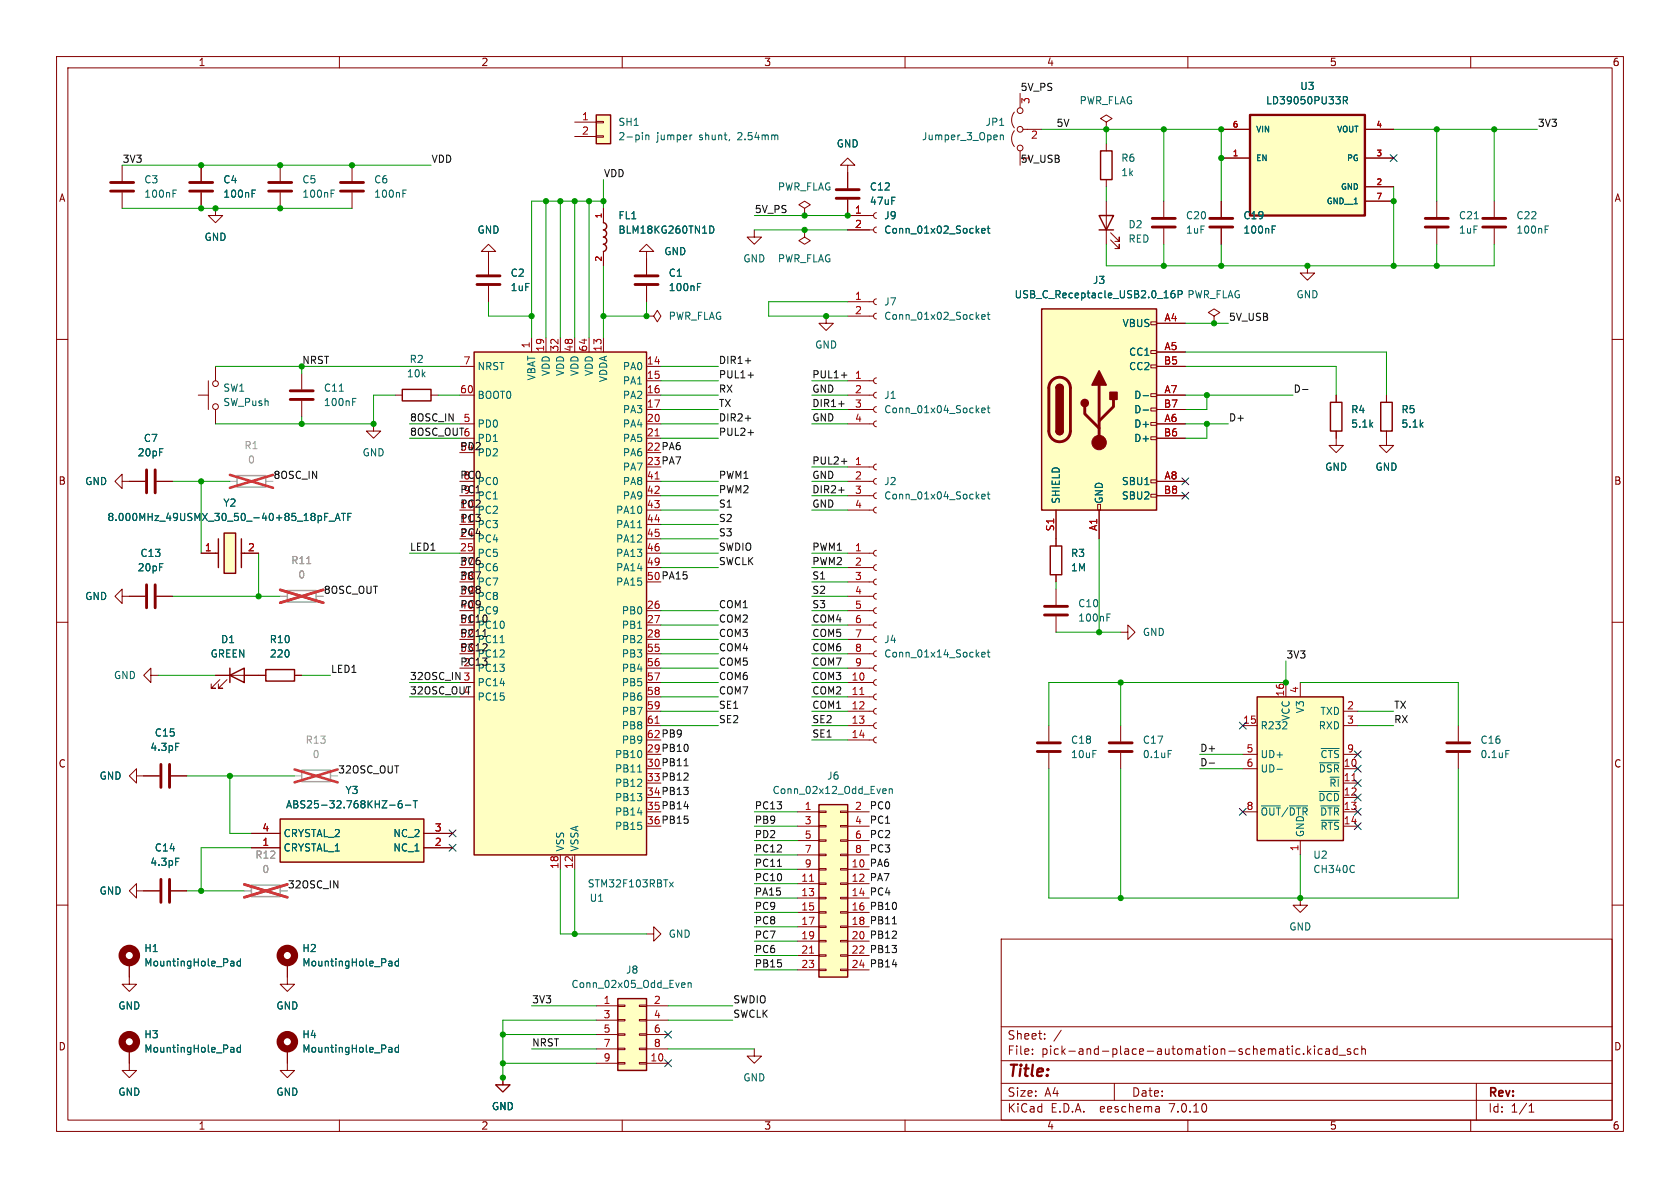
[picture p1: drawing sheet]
<svg xmlns="http://www.w3.org/2000/svg" width="297mm" height="210mm" viewBox="0 0 297 210" stroke-linecap="round" stroke-linejoin="round" font-family="sans-serif">
<g fill="none" stroke="#840000" stroke-width=".18">
<path d="M10 10h277v190h-277zM12 12h273v186h-273zM60 10v2M110 10v2M160 10v2M179.3 19.8a2.26 2.26 0 0 0 0 2.8M180.3 16.5v2.6M210 10v2M260 10v2M21.6 29.2v2.8M21.6 34v2.8M35.6 29.2v2.8"/>
<path d="M35.6 34v2.8M38.1 36.8v1.3h1.3l-1.3 1.3-1.3-1.3h1.3M49.5 29.2v2.8M49.5 34v2.8M62.2 29.2v2.8M62.2 34v2.8M101.6 21.6h3.8M101.6 24.1h3.8M105.4 24h1.3v.3h-1.3zM105.4 21.5h1.3v.2h-1.3zM106.7 36.8v2.6M142.2 36.8l1.1-.6-1.1-.6-1 .6 1 .6v1.3"/>
<path d="M142.2 38.1h.1M149.9 29.2h1.2l-1.2-1.3-1.3 1.3h1.3v4.1M149.9 35.3v2.8h4.5M154.9 37.6l-.3 .1-.2 .4 .2 .4 .3 .1M179.3 23.1a2.26 2.26 0 0 0 0 2.8M180.3 26.7v2.5M180.8 22.9h3.3M195.6 21.6l1-.6-1-.7-1 .7 1 .6v1.3M195.6 22.9h.1M195.6 25.4v1.3M195.6 31.8v1.2M195.6 35.6v7.6"/>
<path d="M205.7 35.6v2.8M215.9 27.9h5.1M215.9 22.9h5.1M215.9 35.6v2.8M241.3 27.9h5.1M241.3 33h5.1M241.3 22.9h5.1M241.3 35.6h5.1M254 35.6v2.8M264.2 35.6v2.8M10 60h2M86.4 44.5h1.2l-1.2-1.3-1.3 1.3h1.3v4"/>
<path d="M86.4 50.5v2.8M94 59.7v2.5M96.5 59.7v2.5M99.1 59.7v2.5M101.6 59.7v2.5M104.1 59.7v2.5M106.7 44.5v2.5M106.7 59.7v2.5M114.3 55.9h1.3l.6-1 .6 1-.6 1-.6-1M114.3 55.9h.1M114.3 44.5h1.3l-1.3-1.3-1.3 1.3h1.3v4M114.3 50.5v2.8"/>
<path d="M133.3 40.6v1.3h1.3l-1.3 1.3-1.2-1.3h1.2M142.2 40.6v1.3l1.1 .6-1.1 .7-1-.7 1-.6M142.2 40.6h.1M146 55.9v1.3h1.3l-1.3 1.2-1.2-1.2h1.2M149.9 40.6h4.5M149.9 55.9h4.5M149.9 53.3h4.5M154.9 40.1l-.3 .2-.2 .3 .2 .4 .3 .1M154.9 55.4l-.3 .1-.2 .4 .2 .3 .3 .2M154.9 52.8l-.3 .2-.2 .3 .2 .4 .3 .1M196.3 42.4l1.6 1.5v-.7v.7h-.8M196.3 41.1l1.6 1.6v-.8v.8h-.8"/>
<path d="M203.5 56.9h1v.5h-1zM204.5 57.2h5M205.7 40.4v2.8M214.6 55.9l1-.7-1-.6-1 .6 1 .7v1.3M214.6 57.2h.1M215.9 40.4v2.8M231.1 47v1.3h1.3l-1.3 1.2-1.2-1.2h1.2M254 40.4v2.8M264.2 40.4v2.8M285 60h2M35.1 69.9h1.7M36.8 67.3v5.1"/>
<path d="M38.1 64.8v2.5M38.1 72.4v2.5M53.3 66v2.8M53.3 70.9v2.8M66 74.9v1.3h1.3l-1.3 1.3-1.2-1.3h1.2M69.8 69.9h1.3M76.2 69.9h1.3M81.3 64.8h2.5M81.3 69.9h2.5M81.3 74.9h2.5M81.3 77.5h2.5M114.3 64.8h2.5"/>
<path d="M114.3 67.3h2.5M114.3 69.9h2.5M114.3 72.4h2.5M114.3 74.9h2.5M114.3 77.5h2.5M149.9 67.3h4.5M149.9 69.9h4.5M149.9 72.4h4.5M149.9 74.9h4.5M154.9 74.4l-.3 .2-.2 .3 .2 .4 .3 .1M154.9 71.9l-.3 .1-.2 .4 .2 .3 .3 .2M154.9 69.3l-.3 .2-.2 .3 .2 .4 .3 .2"/>
<path d="M154.9 66.8l-.3 .1-.2 .4 .2 .4 .3 .1M203.5 77.2h1v.5h-1zM203.5 74.7h1v.5h-1zM203.5 72.1h1v.5h-1zM203.5 69.6h1v.5h-1zM203.5 64.5h1v.5h-1zM203.5 62h1v.5h-1zM204.5 64.8h5M204.5 69.9h5M204.5 72.4h5M204.5 74.9h5M204.5 77.5h5"/>
<path d="M204.5 62.2h5M236.2 76.2v2.5h1.3l-1.3 1.3-1.3-1.3h1.3M236.2 69.9v1.2M245.1 76.2v2.5h1.3l-1.3 1.3-1.3-1.3h1.3M245.1 69.9v1.2M21.6 85.1v-1.3l-1.3 1.3 1.3 1.3v-1.3h4.1M27.7 85.1h2.8M35.6 97.8h2.5M43.2 97.8h2.5M81.3 97.8h2.5M114.3 97.8h2.5M114.3 85.1h2.5"/>
<path d="M114.3 87.6h2.5M114.3 90.2h2.5M114.3 92.7h2.5M114.3 95.3h2.5M149.9 97.8h4.5M149.9 85.1h4.5M149.9 87.6h4.5M149.9 90.2h4.5M149.9 82.6h4.5M154.9 89.7l-.3 .1-.2 .4 .2 .3 .3 .2M154.9 87.1l-.3 .2-.2 .3 .2 .4 .3 .1M154.9 84.6l-.3 .1-.2 .4 .2 .3 .3 .2"/>
<path d="M154.9 82l-.3 .2-.2 .3 .2 .4 .3 .2M154.9 99.8l-.3 .2-.2 .3 .2 .4 .3 .1M154.9 97.3l-.3 .1-.2 .4 .2 .3 .3 .2M186.7 90.2v6.3M194.1 89.2h.5v1h-.5zM194.3 90.2v5.1M203.5 87.4h1v.5h-1zM203.5 84.8h1v.5h-1zM204.5 85.1h5M204.5 87.6h5M10 110h2M21.6 105.4v-1.3l-1.3 1.3 1.3 1.3v-1.3h4.1"/>
<path d="M26.7 119.4v-1.3l-1.3 1.3 1.3 1.3v-1.3h1.2M27.7 105.4h2.8M38.1 119.4h8.9M52.1 119.4h1.2M114.3 108h2.5M114.3 110.5h2.5M114.3 113h2.5M114.3 100.3h2.5M114.3 115.6h2.5M114.3 118.1h2.5M149.9 108h4.5M149.9 110.5h4.5"/>
<path d="M149.9 113h4.5M149.9 100.3h4.5M149.9 115.6h4.5M149.9 118.1h4.5M149.9 105.4h4.5M149.9 102.9h4.5M154.9 117.6l-.3 .1-.2 .4 .2 .4 .3 .1M154.9 115.1l-.3 .1-.2 .4 .2 .3 .3 .2M154.9 112.5l-.3 .2-.2 .3 .2 .4 .3 .1M154.9 110l-.3 .1-.2 .4 .2 .3 .3 .2M154.9 107.4l-.3 .2-.2 .3 .2 .4 .3 .2M154.9 104.9l-.3 .1-.2 .4 .2 .4 .3 .1"/>
<path d="M154.9 102.4l-.3 .1-.2 .4 .2 .3 .3 .2M186.7 101.6v1.3M186.7 104.1v2.8M186.7 109v2.8M198.1 111.8h1.3v-1.3l1.3 1.3-1.3 1.2v-1.2M285 110h2M24.1 137.2v-1.3l-1.2 1.3 1.2 1.2v-1.2h4.1M30.2 137.2h2.8M38.9 120.1l-1.6 1.6h.8h-.8v-.8M40.1 120.1l-1.5 1.6h.8h-.8v-.8M81.3 120.7h2.5M81.3 123.2h2.5"/>
<path d="M114.3 120.7h2.5M114.3 123.2h2.5M114.3 125.7h2.5M114.3 128.3h2.5M149.9 120.7h4.5M149.9 123.2h4.5M149.9 125.7h4.5M149.9 128.3h4.5M149.9 130.8h4.5M154.9 130.3l-.3 .1-.2 .4 .2 .4 .3 .1M154.9 127.8l-.3 .1-.2 .4 .2 .3 .3 .2M154.9 125.2l-.3 .2-.2 .3 .2 .4 .3 .1"/>
<path d="M154.9 122.7l-.3 .1-.2 .4 .2 .3 .3 .2M154.9 120.1l-.3 .2-.2 .3 .2 .4 .3 .2M185.4 128.3v2.8M185.4 133.1v2.8M198.1 128.3v2.8M198.1 133.1v2.8M219.7 128.3h2.5M219.7 135.9h2.5M219.7 133.4h2.5M227.3 120.7v2.5M229.9 120.7v2.5M237.5 125.7h2.5"/>
<path d="M237.5 128.3h2.5M237.5 135.9h2.5M237.5 138.4h2.5M237.5 133.4h2.5M257.8 128.3v2.8M257.8 133.1v2.8M10 160h2M24.1 157.5v-1.3l-1.2 1.3 1.2 1.3v-1.3h4.1M30.2 157.5h2.8M44.4 149.9h5.1M44.4 147.3h5.1M74.9 149.9h5.1"/>
<path d="M74.9 147.3h5.1M99.1 151.1v2.6M101.6 151.1v2.6M141 143.5h3.8M141 153.7h3.8M141 156.2h3.8M141 158.8h3.8M141 146.1h3.8M141 148.6h3.8M141 151.1h3.8M144.8 158.6h1.2v.3h-1.2zM144.8 156.1h1.2v.2h-1.2z"/>
<path d="M144.8 153.5h1.2v.3h-1.2zM144.8 151h1.2v.3h-1.2zM144.8 148.5h1.2v.2h-1.2zM144.8 145.9h1.2v.3h-1.2zM144.8 143.4h1.2v.2h-1.2zM148.6 158.6h1.3v.3h-1.3zM148.6 156.1h1.3v.2h-1.3zM148.6 153.5h1.3v.3h-1.3zM148.6 151h1.3v.3h-1.3zM148.6 148.5h1.3v.2h-1.3zM148.6 145.9h1.3v.3h-1.3zM148.6 143.4h1.3v.2h-1.3z"/>
<path d="M149.9 143.5h3.8M149.9 153.7h3.8M149.9 156.2h3.8M149.9 158.8h3.8M149.9 146.1h3.8M149.9 148.6h3.8M149.9 151.1h3.8M219.7 143.5h2.5M229.9 158.8v1.2h1.2l-1.2 1.3-1.3-1.3h1.3M229.9 148.6v2.5M237.5 143.5h2.5M237.5 146.1h2.5"/>
<path d="M237.5 141h2.5M285 160h2M22.9 170.2v3.8h1.2l-1.2 1.3-1.3-1.3h1.3M50.8 170.2v3.8h1.3l-1.3 1.3-1.3-1.3h1.3M105.4 177.8h3.8M109.2 177.7h1.3v.2h-1.3zM113 177.7h1.3v.2h-1.3zM114.3 165.1h1.3v-1.3l1.2 1.3-1.2 1.3v-1.3M114.3 177.8h3.8M141 161.3h3.8M141 163.8h3.8M141 166.4h3.8"/>
<path d="M141 168.9h3.8M141 171.5h3.8M144.8 171.3h1.2v.3h-1.2zM144.8 168.8h1.2v.2h-1.2zM144.8 166.2h1.2v.3h-1.2zM144.8 163.7h1.2v.3h-1.2zM144.8 161.2h1.2v.2h-1.2zM148.6 171.3h1.3v.3h-1.3zM148.6 168.8h1.3v.2h-1.3zM148.6 166.2h1.3v.3h-1.3zM148.6 163.7h1.3v.3h-1.3zM148.6 161.2h1.3v.2h-1.3z"/>
<path d="M149.9 161.3h3.8M149.9 163.8h3.8M149.9 166.4h3.8M149.9 168.9h3.8M149.9 171.5h3.8M177 166h108v32h-108zM22.9 185.4v3.8h1.2l-1.2 1.3-1.3-1.3h1.3M50.8 185.4v3.8h1.3l-1.3 1.3-1.3-1.3h1.3M60 198v2M88.9 190.5v1.3h1.3l-1.3 1.2-1.3-1.2h1.3M105.4 185.4h3.8M105.4 188h3.8"/>
<path d="M105.4 180.3h3.8M105.4 182.9h3.8M109.2 187.8h1.3v.3h-1.3zM109.2 185.3h1.3v.2h-1.3zM109.2 182.8h1.3v.2h-1.3zM109.2 180.2h1.3v.3h-1.3zM110 198v2M113 187.8h1.3v.3h-1.3zM113 185.3h1.3v.2h-1.3zM113 182.8h1.3v.2h-1.3zM113 180.2h1.3v.3h-1.3zM114.3 185.4h3.8"/>
<path d="M114.3 188h3.8M114.3 180.3h3.8M114.3 182.9h3.8M133.3 185.4v1.3h1.3l-1.3 1.3-1.2-1.3h1.2M160 198v2M177 194.5h108M177 191.5h108M177 187.5h108M177 181.5h108M182.5 186.3v.1M182.5 185.5v.1M184.7 183.6v.1"/>
<path d="M184.7 182.8v.1M187.6 182.1l-1.3 2M197 191.5v3M204.9 195.7l.1 .9M205 196.5l-.2 .1M205 196h-.2M210 198v2M229.2 186.3h.6M229.2 185.5h.6M230.5 186.3v.1M231.2 184.9v1.5M231.3 185.8l.4 .6"/>
<path d="M231.7 185.4l-.5 .6M232.4 184.9v.1M232.4 185.4v1M233.7 185.5l-.4-.1-.3 .3v.4l.2 .2h.5M234.4 185.5h.6v.9M235 185.8h-.5a.29 .29 0 0 0-.2 .3 .29 .29 0 0 0 .2 .3l.5-.1M236.4 185.5l-.4-.1-.3 .3v.4l.1 .2h.6M236.4 184.9v1.5M236.7 186.5h1.2M238.7 185.5l-.3-.1-.2 .2v.2l.5 .2v.3h-.5M240.1 185.5l-.4-.1-.3 .3v.4l.1 .2h.6M240.7 185.5l.3-.1 .3 .1 .1 .9"/>
<path d="M240.7 184.9v1.5M260 198v2M261 191.5v6.5M270.3 196.6h.9M270.3 195.5l.4-.4v1.5"/>
<circle cx="180.3" cy="19.6" r=".51"/>
<circle cx="180.3" cy="22.9" r=".51"/>
<circle cx="180.3" cy="26.2" r=".51"/>
<circle cx="38.1" cy="67.8" r=".51"/>
<circle cx="38.1" cy="71.9" r=".51"/>
</g>
<g fill="none" stroke="#840000" stroke-width=".51">
<path d="M19.6 33.8h4M19.6 32.3h4M33.5 33.8h4.1M33.5 32.3h4.1M47.5 33.8h4.1M47.5 32.3h4.1M60.2 33.8h4.1M60.2 32.3h4.1M147.8 35.1h4.1M147.8 33.5h4.1M203.7 38.6h4.1M213.9 38.6h4"/>
<path d="M252 38.6h4M262.1 38.6h4.1M84.3 50.3h4.1M84.3 48.8h4.1M112.3 50.3h4M112.3 48.8h4M203.7 40.1h4.1M213.9 40.1h4M252 40.1h4M262.1 40.1h4.1M51.3 70.6h4.1M51.3 69.1h4.1"/>
<path d="M186 67.2a1.9 1.9 0 0 1 2.1-.4 1.9 1.9 0 0 1 1.1 1.8v7.6a1.91 1.91 0 0 1-1.9 1.9 1.91 1.91 0 0 1-1.9-1.9v-7.8l.2-.6zM191.8 71.9v1.3l2.5 2.5M194.3 68.1v10.1M196.8 70.6v1.3l-2.5 2.5M25.9 83.1v4M27.4 83.1v4M25.9 103.4v4M27.4 103.4v4M184.7 108.7h4M184.7 107.2h4M28.4 135.1v4.1M30 135.1v4.1"/>
<path d="M183.4 132.8h4.1M183.4 131.3h4.1M196.1 132.8h4.1M196.1 131.3h4.1M255.8 132.8h4M255.8 131.3h4M28.4 155.4v4.1M30 155.4v4.1"/>
</g>
<g fill="#ffffc2" stroke="#ffffc2" stroke-width=".18">
<path d="M83.8 62.2h30.5v88.9h-30.5z"/>
<path d="M221 20.3h20.3v17.8h-20.3z"/>
<path d="M184.1 54.6h20.4v35.6h-20.4z"/>
<path d="M105.4 20.3h2.5v5.1h-2.5z"/>
<path d="M109.2 176.5h5.1v12.7h-5.1z"/>
<path d="M144.8 142.2h5.1v30.5h-5.1z"/>
<path d="M39.6 94.2h2.1v7.1h-2.1z"/>
<path d="M222.2 123.2h15.3v25.4h-15.3z"/>
<path d="M49.5 144.8h25.4v7.6h-25.4z"/>
</g>
<g fill="none" stroke="#840000" stroke-width=".25">
<path d="M105.4 20.3h2.5v5.1h-2.5zM106.7 39.4a.64 .64 0 0 1 .6 .6 .64 .64 0 0 1-.6 .6 .64 .64 0 0 1 .5 .7 .64 .64 0 0 1-.5 .6 .64 .64 0 0 1 .6 .6 .64 .64 0 0 1-.6 .7 .64 .64 0 0 1 .5 .6 .64 .64 0 0 1-.5 .7M194.3 38.1h2.5l-1.2 2.5zM194.6 26.7h2v5.1h-2zM184.1 54.6h20.4v35.6h-20.4zM194.3 40.6h2.5M71.1 68.8h5.1v2.1h-5.1zM83.8 62.2h30.5v88.9h-30.5zM186.7 76.2a.64 .64 0 0 0 .6 .6 .64 .64 0 0 0 .7-.6M186.7 68.6a.64 .64 0 0 1 .6-.7 .64 .64 0 0 1 .7 .7M235.2 71.1h2v5.1h-2zM244.1 71.1h2v5.1h-2z"/>
<path d="M38.1 97.8h.5M38.6 95.3v5M39.6 94.2h2.1v7.1h-2.1zM42.7 97.8h.5M42.7 95.3v5M185.7 96.5h2v5.1h-2zM40.6 119.4l2.6-1.3v2.6zM40.6 118.1v2.6M47 118.4h5.1v2h-5.1zM222.2 123.2h15.3v25.4h-15.3zM49.5 144.8h25.4v7.6h-25.4zM144.8 142.2h5.1v30.5h-5.1z"/>
<path d="M109.2 176.5h5.1v12.7h-5.1z"/>
</g>
<path d="M115.8 77.1h.7M115.8 84.7h.7M115.8 127.9h.7M152 122.8h.7M239 138h.7M143.1 155.8h.7M143.1 168.5h.7" fill="none" stroke="#a90000" stroke-width=".18"/>
<g fill="none" stroke="#006464" stroke-width=".18">
<path d="M237.5 17.8l.6-.1 .1-.2v-.3l-.7-.1v1.3M237.8 17.8l.4 .6M30.6 34.2h.4M30.6 33.6h.6M44.6 34.2h.4M44.6 33.6h.6M58.5 34.2h.5M58.5 33.6h.6M71.2 34.2h.5M71.2 33.6h.6M114.2 23.9v.8M114.2 24l.2-.1h.3v.8"/>
<path d="M122.3 23.9h-.2M125.5 39.9a.64 .64 0 0 1 .7 .7 .64 .64 0 0 1-.7 .6M174.7 39.9v1.1l.3 .2M176.8 24l.2-.1h.3l.1 .8M176.8 23.9v.8M224.9 39.9h.6M260.6 38.7h.8M273.2 39.9h.6M123.3 50.7h.4M123.3 50.1h.6M173.6 40.8l.6-.1-.1-.3h-.4l-.1 .2v.6h.5M173.6 56l.6-.1-.1-.2-.4-.1-.1 .2v.6h.5"/>
<path d="M174.5 40.4h.5M174.5 55.6h.5M174.7 55.2v1.1l.3 .2M207.6 51.4h-.3a.86 .86 0 0 0 0 1.2l.4-.1v-.4l-.2-.2h-.4l-.1 .2M208.3 52h.6l.1-.2-.1-.3-.6-.1v1.2M224.9 40.6h.4M273.2 40.6h.4M60 69.2h.7M62.3 71h.5M62.3 70.4h.6M173.6 72.5l.6-.1-.1-.2-.4-.1-.1 .2v.6h.5M174.5 72.1h.5"/>
<path d="M174.7 71.7v1.1l.3 .2M202.1 69.9h1M202.1 72.5h1M57.4 91.4h.4M58 90.7h-.6v1.3M58.2 92.1h.9M59.3 92l.4-1.3 .4 1.3M59.4 91.7h.6M60.4 90.7h.7M60.7 90.7v1.3M61.5 91.4h.4M62.1 90.7h-.6v1.3"/>
<path d="M112.7 93.3h.7M173.6 87.8l.6-.1-.1-.3h-.4l-.1 .1v.6h.5M174.5 87.4h.5M174.7 86.9v1.1l.3 .2M88.4 113.6h.7M173.6 115.7l.6-.1-.1-.2-.4-.1-.1 .2v.6h.5M174.5 115.3h.5M174.7 114.9v1.1l.3 .1M195.7 109.1h.4M195.7 108.5h.6M31.1 131.4h.6M112.7 136.5h.7"/>
<path d="M156.2 139.4l.4 .1 .1 .2-.6 .2M157.2 139.6l.2-.2 .3 .1 .1 .8M157.2 139.4v.9M206.5 132.7h.6M225.8 136h.9M233.2 139.9h3.6M233.3 134.8h3.5M233.6 132.3h3.2M266.2 132.7h.6M31.1 151.7h.6M68.9 142.3h.9M71 141.5l-.4 .1a.86 .86 0 0 0 0 1.2l.5-.1v-.4l-.2-.3-.4 .1-.1 .2"/>
<path d="M71.7 142.3h.9M73.1 141.5h.7M73.4 141.5v1.3M118.4 155.9l.6 .9M119 155.9l-.6 .9M156.6 140.2l-.4 .1M223 142.5h3.4M227.9 142.5h3.3M233.5 142.5h3.3M233.6 145h3.2M239.4 153v.1M239.4 154.1v.1"/>
<path d="M40.9 169.9l.4 .1 .1 .8M41.4 170.7l-.5 .1M41.4 170.2l-.5 .1M42.5 170l-.4-.1-.2 .3 .1 .5h.5M42.5 169.5v1.3M68.9 169.9l.3 .1 .1 .8M69.3 170.7l-.4 .1M69.3 170.2l-.4 .1M70.4 170l-.3-.1-.3 .3 .2 .5h.4M70.4 169.5v1.3M120.7 173.7l.3 .1 .1 .2-.6 .1M121 174.5l-.3 .1"/>
<path d="M121.6 173.8l.2-.1 .3 .1 .1 .8M121.6 173.7v.9M40.9 185.2h.4l.1 .8M41.4 185.9l-.5 .1M41.4 185.5h-.5M42.5 185.2h-.4l-.2 .2 .1 .5h.5M42.5 184.7v1.3M68.9 185.2h.3l.1 .8M69.3 185.9l-.4 .1M69.3 185.5h-.4M70.4 184.7v1.3M70.4 185.2h-.3l-.3 .2 .2 .5h.4"/>
</g>
<path d="M221 20.3h20.3v17.8h-20.3z" fill="none" stroke="#840000" stroke-width=".41"/>
<g fill="#840000" stroke="#840000" stroke-width=".25">
<path d="M186.7 76.2h1.3a.64 .64 0 0 1-.7 .6 .64 .64 0 0 1-.6-.6z"/>
<path d="M186.7 68.6h1.3v7.6h-1.3z"/>
<path d="M186.9 68.1a.64 .64 0 0 1 .7-.1 .64 .64 0 0 1 .4 .6h-1.3z"/>
<path d="M194.3 65.5l1.3 2.6h-2.6z"/>
<path d="M196.2 69.3h1.3v1.3h-1.3z"/>
<circle cx="191.8" cy="71.2" r=".63"/>
</g>
<circle cx="194.3" cy="78.2" r="1.27" fill="#840000" stroke="#840000" stroke-width=".18"/>
<path d="M41.9 84.1h5.1v2h-5.1zM50.8 104.4h5.1v2h-5.1zM53.3 136.1h5.1v2.1h-5.1zM44.4 156.5h5.1v2h-5.1z" fill="none" stroke="#a1a1a1" stroke-width=".25"/>
<path d="M40.6 85.1h1.3M47 85.1h1.3M49.5 105.4h1.3M55.9 105.4h1.2M52.1 137.2h1.2M58.4 137.2h1.3M43.2 157.5h1.2M49.5 157.5h1.3" fill="none" stroke="#a1a1a1" stroke-width=".18"/>
<path d="M40.6 83.9l7.7 2.3M48.3 83.9l-7.7 2.3M49.5 104.3l7.6 2.3M57.1 104.3l-7.6 2.3M52.1 136l7.6 2.3M59.7 136l-7.6 2.3M43.2 156.3l7.6 2.3M50.8 156.3l-7.6 2.3" fill="none" stroke="#eb3a3d" stroke-width=".46"/>
<g fill="none" stroke="#840000" stroke-width="1.3">
<circle cx="22.9" cy="168.9" r="1.27"/>
<circle cx="50.8" cy="168.9" r="1.27"/>
<circle cx="22.9" cy="184.1" r="1.27"/>
<circle cx="50.8" cy="184.1" r="1.27"/>
</g>
<path d="M54.2 99.6h.7" fill="none" stroke="#989898" stroke-width=".18"/>
<g fill="none" stroke="#0f0f0f" stroke-width=".18">
<path d="M131.8 63.8h.9M131.8 73.9h.9M132.2 66.3h1M132.2 76.5h1M148.3 71.4h.9M148.8 66.3h.9M230.3 68.9h.9M148.3 86.6h.9M148.8 81.6h.9M120.9 135.4h.8M213.8 134.9h.9M137.4 153.2h.8"/>
<path d="M157.8 163.3h.7"/>
</g>
<g fill="none" stroke="#009600" stroke-width=".18">
<path d="M21.6 36.8h40.6M21.6 29.2h54.6M96.5 35.6v24.1M99.1 35.6v24.1M101.6 35.6v24.1M104.1 35.6v24.1M106.7 31.8v5M106.7 35.6h-12.7v24.1M133.3 38.1h16.6M184.1 22.9h31.8v12.7M195.6 22.9v2.5M195.6 33v2.6"/>
<path d="M205.7 22.9v12.7M246.4 22.9h25.4M246.4 33v14M254 22.9v12.7M264.2 22.9v12.7M86.4 53.3v2.6h7.6M106.7 47v12.7M114.3 53.3v2.6h-7.6M133.3 40.6h16.6M149.9 53.3h-14v2.6h14M195.6 43.2v3.8h68.6v-3.8M205.7 43.2v3.8"/>
<path d="M209.5 57.2h7.7M215.9 43.2v3.8M254 43.2v3.8M38.1 64.8h43.2M53.3 64.8v1.2M53.3 73.7v1.2M69.8 69.9h-3.8v5h-27.9M72.4 74.9h8.9M72.4 77.5h8.9M77.5 69.9h3.8M116.8 74.9h10.2M116.8 69.9h10.2"/>
<path d="M116.8 77.5h10.2M116.8 72.4h10.2M116.8 64.8h10.2M116.8 67.3h10.2M143.5 74.9h6.4M143.5 69.9h6.4M143.5 72.4h6.4M143.5 67.3h6.4M209.5 74.9h7.7M209.5 69.9h19.1M209.5 64.8h26.7v5.1M209.5 62.2h35.6v7.7"/>
<path d="M213.4 74.9v2.6h-3.9M213.4 69.9v2.5h-3.9M30.5 85.1h10.1M35.6 85.1v12.7M45.7 97.8v7.6M72.4 97.8h8.9M116.8 85.1h10.2M116.8 87.6h10.2M116.8 97.8h10.2M116.8 90.2h10.2M116.8 95.3h10.2M116.8 92.7h10.2"/>
<path d="M143.5 82.6h6.4M143.5 85.1h6.4M143.5 87.6h6.4M143.5 97.8h6.4M143.5 90.2h6.4M194.3 95.3v16.5M27.9 119.4h10.2M30.5 105.4h19M53.3 119.4h5.1M116.8 110.5h10.2M116.8 108h10.2M116.8 100.3h10.2"/>
<path d="M116.8 115.6h10.2M116.8 118.1h10.2M116.8 113h10.2M143.5 105.4h6.4M143.5 110.5h6.4M143.5 108h6.4M143.5 100.3h6.4M143.5 102.9h6.4M143.5 115.6h6.4M143.5 118.1h6.4M143.5 113h6.4M186.7 111.8h11.4"/>
<path d="M186.7 102.9v1.2M227.3 116.8v3.9h-41.9v7.6M33 137.2h19.1M40.6 137.2v10.1h3.8M72.4 120.7h8.9M72.4 123.2h8.9M116.8 128.3h10.2M116.8 125.7h10.2M116.8 120.7h10.2M116.8 123.2h10.2M143.5 128.3h6.4M143.5 125.7h6.4"/>
<path d="M143.5 120.7h6.4M143.5 123.2h6.4M143.5 130.8h6.4M185.4 135.9v22.9h72.4v-22.9M198.1 120.7v7.6M198.1 135.9v22.9M212.1 133.4h7.6M212.1 135.9h7.6M229.9 120.7h27.9v7.6M240 128.3h6.4M240 125.7h6.4M33 157.5h10.2"/>
<path d="M44.4 149.9h-8.8v7.6M99.1 153.7v11.4h15.2M101.6 153.7v11.4M133.3 158.8h7.7M133.3 143.5h7.7M133.3 148.6h7.7M133.3 153.7h7.7M133.3 151.1h7.7M133.3 146.1h7.7M133.3 156.2h7.7M229.9 151.1v7.7M94 177.8h11.4"/>
<path d="M118.1 177.8h11.4M133.3 168.9h7.7M133.3 161.3h7.7M133.3 163.8h7.7M133.3 171.5h7.7M133.3 166.4h7.7M88.9 182.9h16.5M88.9 188h16.5M94 185.4h11.4M105.4 180.3h-16.5v10.2M118.1 180.3h11.4M118.1 185.4h15.2"/>
</g>
<g fill="none" stroke="#000084" stroke-width=".18">
<path d="M245.8 27.3l1.2 1.2M247 27.3l-1.2 1.2M208.9 87l1.3 1.2M208.9 84.5l1.3 1.2M210.2 87l-1.3 1.2M210.2 84.5l-1.3 1.2M219.1 127.7l1.2 1.2M220.3 127.7l-1.2 1.2M239.4 132.7l1.2 1.3M239.4 137.8l1.2 1.2M239.4 135.3l1.2 1.2M240.6 132.7l-1.2 1.3"/>
<path d="M240.6 137.8l-1.2 1.2M240.6 135.3l-1.2 1.2M79.4 146.7l1.2 1.2M79.4 149.3l1.2 1.2M80.6 146.7l-1.2 1.2M80.6 149.3l-1.2 1.2M219.1 142.9l1.2 1.2M220.3 142.9l-1.2 1.2M239.4 145.4l1.2 1.3M239.4 140.4l1.2 1.2M239.4 142.9l1.2 1.2M240.6 145.4l-1.2 1.3"/>
<path d="M240.6 140.4l-1.2 1.2M240.6 142.9l-1.2 1.2M117.5 182.3l1.2 1.2M117.5 187.4l1.2 1.2M118.7 182.3l-1.2 1.2M118.7 187.4l-1.2 1.2"/>
</g>
<g fill="#009600" stroke="#009600" stroke-width=".18">
<circle cx="195.6" cy="22.9" r=".46"/>
<circle cx="215.9" cy="47" r=".46"/>
<circle cx="215.9" cy="27.9" r=".46"/>
<circle cx="205.7" cy="22.9" r=".46"/>
<circle cx="215.9" cy="22.9" r=".46"/>
<circle cx="149.9" cy="38.1" r=".46"/>
<circle cx="142.2" cy="38.1" r=".46"/>
<circle cx="205.7" cy="47" r=".46"/>
<circle cx="213.4" cy="69.9" r=".46"/>
<circle cx="213.4" cy="74.9" r=".46"/>
<circle cx="229.9" cy="158.8" r=".46"/>
<circle cx="198.1" cy="120.7" r=".46"/>
<circle cx="194.3" cy="111.8" r=".46"/>
<circle cx="227.3" cy="120.7" r=".46"/>
<circle cx="231.1" cy="47" r=".46"/>
<circle cx="214.6" cy="57.2" r=".46"/>
<circle cx="198.1" cy="158.8" r=".46"/>
<circle cx="146" cy="55.9" r=".46"/>
<circle cx="142.2" cy="40.6" r=".46"/>
<circle cx="246.4" cy="35.6" r=".46"/>
<circle cx="246.4" cy="47" r=".46"/>
<circle cx="254" cy="22.9" r=".46"/>
<circle cx="254" cy="47" r=".46"/>
<circle cx="264.2" cy="22.9" r=".46"/>
<circle cx="104.1" cy="35.6" r=".46"/>
<circle cx="106.7" cy="35.6" r=".46"/>
<circle cx="101.6" cy="35.6" r=".46"/>
<circle cx="106.7" cy="55.9" r=".46"/>
<circle cx="114.3" cy="55.9" r=".46"/>
<circle cx="94" cy="55.9" r=".46"/>
<circle cx="99.1" cy="35.6" r=".46"/>
<circle cx="96.5" cy="35.6" r=".46"/>
<circle cx="88.9" cy="188" r=".46"/>
<circle cx="88.9" cy="182.9" r=".46"/>
<circle cx="88.9" cy="190.5" r=".46"/>
<circle cx="101.6" cy="165.1" r=".46"/>
<circle cx="45.7" cy="105.4" r=".46"/>
<circle cx="49.5" cy="29.2" r=".46"/>
<circle cx="49.5" cy="36.8" r=".46"/>
<circle cx="53.3" cy="64.8" r=".46"/>
<circle cx="53.3" cy="74.9" r=".46"/>
<circle cx="38.1" cy="36.8" r=".46"/>
<circle cx="35.6" cy="36.8" r=".46"/>
<circle cx="35.6" cy="29.2" r=".46"/>
<circle cx="35.6" cy="85.1" r=".46"/>
<circle cx="66" cy="74.9" r=".46"/>
<circle cx="62.2" cy="29.2" r=".46"/>
<circle cx="35.6" cy="157.5" r=".46"/>
<circle cx="40.6" cy="137.2" r=".46"/>
</g>
<text font-size="2.8" fill="#840000" x="178" y="190.9">Title:</text>
<g font-size="2.1" fill="#840000">
<text x="178" y="184">Sheet:</text>
<text x="178" y="186.7">File:</text>
<text x="184.1" y="186.7">pick-and-place-automation-schematic.kicad_sch</text>
<text x="178" y="196.9">KiCad</text>
<text x="178" y="194.1">Size:</text>
<text x="184.7" y="194.1">A4</text>
<text x="185.7" y="196.9">E.D.A.</text>
<text x="194.6" y="196.9">eeschema</text>
<text x="200" y="194.1">Date:</text>
<text x="207" y="196.9">7.0.10</text>
<text x="263" y="194.3">Rev:</text>
<text x="263" y="196.9">Id:</text>
<text x="267.1" y="196.9">1/1</text>
</g>
<g font-size="1.8" fill="#840000">
<text x="35" y="11.9">1</text>
<text x="85" y="11.9">2</text>
<text x="135" y="11.9">3</text>
<text x="185" y="11.9">4</text>
<text x="235" y="11.9">5</text>
<text x="285" y="11.9">6</text>
<text x="10.3" y="35.9">A</text>
<text x="285.3" y="35.9">A</text>
<text x="10.3" y="85.9">B</text>
<text x="285.3" y="85.9">B</text>
<text x="10.3" y="135.9">C</text>
<text x="285.3" y="135.9">C</text>
<text x="10.3" y="185.9">D</text>
<text x="285.3" y="185.9">D</text>
<text x="35" y="199.9">1</text>
<text x="85" y="199.9">2</text>
<text x="135" y="199.9">3</text>
<text x="185" y="199.9">4</text>
<text x="235" y="199.9">5</text>
<text x="285" y="199.9">6</text>
</g>
<g font-size="1.8" fill="#0f0f0f">
<text x="180.3" y="16.2">5V_PS</text>
<text x="186.7" y="22.5">5V</text>
<text x="271.8" y="22.5">3V3</text>
<text x="21.6" y="28.9">3V3</text>
<text x="76.2" y="28.9">VDD</text>
<text x="180.3" y="28.9">5V_USB</text>
<text x="182.3" y="28.6" transform="rotate(-90 182.3 28.6)">1</text>
<text x="106.7" y="31.4">VDD</text>
<text x="133.3" y="37.8">5V_PS</text>
<text x="217.2" y="56.8">5V_USB</text>
<text x="53.3" y="64.4">NRST</text>
<text x="127" y="64.4">DIR1+</text>
<text x="127" y="67">PUL1+</text>
<text x="127" y="69.5">RX</text>
<text x="143.5" y="67">PUL1+</text>
<text x="143.5" y="69.5">GND</text>
<text x="228.6" y="69.5">D-</text>
<text x="72.4" y="74.6">8OSC_IN</text>
<text x="72.4" y="77.1">8OSC_OUT6</text>
<text x="127" y="74.6">DIR2+</text>
<text x="127" y="72">TX</text>
<text x="127" y="77.1">PUL2+</text>
<text x="143.5" y="72">DIR1+</text>
<text x="143.5" y="74.6">GND</text>
<text x="217.2" y="74.6">D+</text>
<text x="81.2" y="79.8">54</text>
<text x="81.3" y="79.7">PD2</text>
<text x="84.3" y="78.3">PD1</text>
<text x="114.3" y="79.8">22 PA6</text>
<text x="114.3" y="82.3">23 PA7</text>
<text x="143.5" y="82.2">PUL2+</text>
<text x="48.3" y="84.7">8OSC_IN</text>
<text x="81.2" y="89.9">10</text>
<text x="81.3" y="87.3">PC1</text>
<text x="81.3" y="84.7">PC0</text>
<text x="81.3" y="89.8">PC2</text>
<text x="81.8" y="84.8">8</text>
<text x="81.8" y="87.4">9</text>
<text x="84.3" y="88.5">PC1</text>
<text x="127" y="89.8">S1</text>
<text x="127" y="84.7">PWM1</text>
<text x="127" y="87.3">PWM2</text>
<text x="143.5" y="89.8">GND</text>
<text x="143.5" y="84.7">GND</text>
<text x="143.5" y="87.3">DIR2+</text>
<text x="81.2" y="92.5">11</text>
<text x="81.2" y="95">24</text>
<text x="81.3" y="94.9">PC4</text>
<text x="81.3" y="92.4">PC3</text>
<text x="84.3" y="91">PC2</text>
<text x="127" y="92.4">S2</text>
<text x="127" y="94.9">S3</text>
<text x="72.4" y="97.4">LED1</text>
<text x="81.2" y="100.1">37</text>
<text x="81.3" y="100">PC6</text>
<text x="84.3" y="96.1">PC4</text>
<text x="84.3" y="98.7">PC5</text>
<text x="84.3" y="101.2">PC6</text>
<text x="127" y="97.4">SWDIO</text>
<text x="127" y="100">SWCLK</text>
<text x="143.5" y="100">PWM2</text>
<text x="143.5" y="97.4">PWM1</text>
<text x="57.1" y="105.1">8OSC_OUT</text>
<text x="81.2" y="102.6">38</text>
<text x="81.2" y="105.2">39</text>
<text x="81.2" y="107.7">40</text>
<text x="81.3" y="107.6">PC9</text>
<text x="81.3" y="105.1">PC8</text>
<text x="81.3" y="102.5">PC7</text>
<text x="84.3" y="106.3">PC8</text>
<text x="114.3" y="102.6">50 PA15</text>
<text x="127" y="107.6">COM1</text>
<text x="143.5" y="102.5">S1</text>
<text x="143.5" y="107.6">S3</text>
<text x="143.5" y="105.1">S2</text>
<text x="81.2" y="110.2">51</text>
<text x="81.2" y="112.8">52</text>
<text x="81.3" y="112.7">PC11</text>
<text x="81.3" y="110.1">PC10</text>
<text x="84.3" y="108.8">PC9</text>
<text x="84.3" y="113.9">PC11</text>
<text x="127" y="112.7">COM3</text>
<text x="127" y="110.1">COM2</text>
<text x="143.5" y="112.7">COM5</text>
<text x="143.5" y="110.1">COM4</text>
<text x="58.4" y="119">LED1</text>
<text x="81.2" y="115.3">53</text>
<text x="81.3" y="117.8">PC13</text>
<text x="81.3" y="115.2">PC12</text>
<text x="81.8" y="117.9">2</text>
<text x="84.3" y="119">PC13</text>
<text x="84.3" y="116.4">PC12</text>
<text x="127" y="115.2">COM4</text>
<text x="127" y="117.8">COM5</text>
<text x="143.5" y="117.8">COM7</text>
<text x="143.5" y="115.2">COM6</text>
<text x="227.3" y="116.5">3V3</text>
<text x="72.4" y="120.3">32OSC_IN 3</text>
<text x="72.4" y="122.8">32OSC_OUT</text>
<text x="81.8" y="122.9">4</text>
<text x="127" y="125.4">SE1</text>
<text x="127" y="122.8">COM7</text>
<text x="127" y="120.3">COM6</text>
<text x="143.5" y="122.8">COM2</text>
<text x="143.5" y="120.3">COM3</text>
<text x="143.5" y="125.4">COM1</text>
<text x="246.4" y="125.4">TX</text>
<text x="114.3" y="130.6">62 PB9</text>
<text x="127" y="127.9">SE2</text>
<text x="143.5" y="130.5">SE1</text>
<text x="143.5" y="127.9">SE2</text>
<text x="246.4" y="127.9">RX</text>
<text x="59.7" y="136.8">32OSC_OUT</text>
<text x="114.3" y="133.1">29 PB10</text>
<text x="114.3" y="135.6">30 PB11</text>
<text x="212.1" y="133">D+</text>
<text x="212.1" y="135.5">D-</text>
<text x="114.3" y="138.2">33 PB12</text>
<text x="114.3" y="140.7">34 PB13</text>
<text x="114.3" y="143.3">35 PB14</text>
<text x="133.3" y="143.2">PC13</text>
<text x="153.7" y="143.2">PC0</text>
<text x="114.3" y="145.8">36 PB15</text>
<text x="133.3" y="148.2">PD2</text>
<text x="133.3" y="145.7">PB9</text>
<text x="153.7" y="145.7">PC1</text>
<text x="153.7" y="148.2">PC2</text>
<text x="133.3" y="150.8">PC12</text>
<text x="133.3" y="155.9">PC10</text>
<text x="133.3" y="153.3">PC11</text>
<text x="153.7" y="150.8">PC3</text>
<text x="153.7" y="153.3">PA6</text>
<text x="153.7" y="155.9">PA7</text>
<text x="50.8" y="157.1">32OSC_IN</text>
<text x="133.3" y="160.9">PC9</text>
<text x="133.3" y="158.4">PA15</text>
<text x="153.7" y="160.9">PB10</text>
<text x="153.7" y="158.4">PC4</text>
<text x="133.3" y="166">PC7</text>
<text x="133.3" y="163.5">PC8</text>
<text x="153.7" y="163.5">PB11</text>
<text x="153.7" y="166">PB12</text>
<text x="133.3" y="171.1">PB15</text>
<text x="133.3" y="168.6">PC6</text>
<text x="153.7" y="168.6">PB13</text>
<text x="153.7" y="171.1">PB14</text>
<text x="94" y="177.5">3V3</text>
<text x="129.5" y="180">SWCLK</text>
<text x="129.5" y="177.5">SWDIO</text>
<text x="94" y="185.1">NRST</text>
</g>
<g font-size="1.8" fill="#006464">
<text x="229.8" y="16.1">U3</text>
<text x="109.2" y="22.5">SH1</text>
<text x="174.1" y="22.5">JP1</text>
<text x="190.8" y="18.6">PWR_FLAG</text>
<text x="223.7" y="18.6">LD39050PU33R</text>
<text x="109.2" y="25">2-pin</text>
<text x="116.1" y="25">jumper</text>
<text x="123.7" y="25">shunt,</text>
<text x="130.7" y="25">2.54mm</text>
<text x="147.8" y="26.3">GND</text>
<text x="162.9" y="25">Jumper_3_Open</text>
<text x="198.1" y="28.8">R6</text>
<text x="25.4" y="32.6">C3</text>
<text x="25.4" y="35.2">100nF</text>
<text x="39.4" y="32.6">C4</text>
<text x="39.4" y="35.2">100nF</text>
<text x="53.3" y="32.6">C5</text>
<text x="53.3" y="35.2">100nF</text>
<text x="66" y="32.6">C6</text>
<text x="66" y="35.2">100nF</text>
<text x="137.4" y="33.9">PWR_FLAG</text>
<text x="153.7" y="33.9">C12</text>
<text x="198.1" y="31.3">1k</text>
<text x="84.3" y="41.5">GND</text>
<text x="109.2" y="39">FL1</text>
<text x="109.2" y="41.5">BLM18KG260TN1D</text>
<text x="153.7" y="36.4">47uF</text>
<text x="156.2" y="39">J9</text>
<text x="156.2" y="41.5">Conn_01x02_Socket</text>
<text x="199.4" y="40.6">D2</text>
<text x="209.6" y="41.5">1uF</text>
<text x="209.6" y="39">C20</text>
<text x="219.7" y="41.5">100nF</text>
<text x="219.7" y="39">C19</text>
<text x="257.8" y="39">C21</text>
<text x="257.8" y="41.5">1uF</text>
<text x="268" y="39">C22</text>
<text x="268" y="41.5">100nF</text>
<text x="36.1" y="42.8">GND</text>
<text x="117.3" y="45.3">GND</text>
<text x="131.3" y="46.6">GND</text>
<text x="137.4" y="46.6">PWR_FLAG</text>
<text x="199.4" y="43.1">RED</text>
<text x="90.2" y="49.1">C2</text>
<text x="90.2" y="51.7">1uF</text>
<text x="118.1" y="49.1">C1</text>
<text x="118.1" y="51.7">100nF</text>
<text x="179.3" y="52.9">USB_C_Receptacle_USB2.0_16P</text>
<text x="193.1" y="50.4">J3</text>
<text x="209.8" y="52.9">PWR_FLAG</text>
<text x="229.1" y="52.9">GND</text>
<text x="118.1" y="56.7">PWR_FLAG</text>
<text x="156.2" y="54.2">J7</text>
<text x="156.2" y="56.7">Conn_01x02_Socket</text>
<text x="198.4" y="58">VBUS</text>
<text x="72.3" y="64.4">R2</text>
<text x="84.3" y="65.6">NRST</text>
<text x="110" y="65.6">PA0</text>
<text x="144" y="61.8">GND</text>
<text x="199.5" y="63.1">CC1</text>
<text x="199.5" y="65.6">CC2</text>
<text x="39.4" y="69.4">SW1</text>
<text x="39.4" y="72">SW_Push</text>
<text x="57.2" y="72">100nF</text>
<text x="57.2" y="69.4">C11</text>
<text x="71.8" y="66.9">10k</text>
<text x="84.3" y="70.7">BOOT0</text>
<text x="94.8" y="67.4" transform="rotate(-90 94.8 67.4)">VBAT</text>
<text x="97.4" y="66.6" transform="rotate(-90 97.4 66.6)">VDD</text>
<text x="99.9" y="66.6" transform="rotate(-90 99.9 66.6)">VDD</text>
<text x="102.5" y="66.6" transform="rotate(-90 102.5 66.6)">VDD</text>
<text x="105" y="66.6" transform="rotate(-90 105 66.6)">VDD</text>
<text x="107.5" y="67.7" transform="rotate(-90 107.5 67.7)">VDDA</text>
<text x="110" y="68.2">PA1</text>
<text x="110" y="70.7">PA2</text>
<text x="156.2" y="70.7">J1</text>
<text x="200.4" y="70.7">D-</text>
<text x="84.3" y="75.8">PD0</text>
<text x="110" y="73.3">PA3</text>
<text x="110" y="75.8">PA4</text>
<text x="156.2" y="73.3">Conn_01x04_Socket</text>
<text x="200.4" y="75.8">D+</text>
<text x="200.4" y="73.3">D-</text>
<text x="238.8" y="73.3">R4</text>
<text x="238.8" y="75.8">5.1k</text>
<text x="247.7" y="73.3">R5</text>
<text x="247.7" y="75.8">5.1k</text>
<text x="24.2" y="80.9">20pF</text>
<text x="25.3" y="78.3">C7</text>
<text x="64" y="80.9">GND</text>
<text x="84.3" y="80.9">PD2</text>
<text x="110" y="78.3">PA5</text>
<text x="110" y="80.9">PA6</text>
<text x="110" y="83.4">PA7</text>
<text x="200.4" y="78.3">D+</text>
<text x="234.2" y="83.4">GND</text>
<text x="243.1" y="83.4">GND</text>
<text x="15" y="86">GND</text>
<text x="39.4" y="89.8">Y2</text>
<text x="84.3" y="86">PC0</text>
<text x="110" y="86">PA8</text>
<text x="110" y="88.5">PA9</text>
<text x="156.2" y="86">J2</text>
<text x="156.2" y="88.5">Conn_01x04_Socket</text>
<text x="187.6" y="89.2" transform="rotate(-90 187.6 89.2)">SHIELD</text>
<text x="195.2" y="89.2" transform="rotate(-90 195.2 89.2)">GND</text>
<text x="198.2" y="86">SBU1</text>
<text x="198.2" y="88.5">SBU2</text>
<text x="18.9" y="92.3">8.000MHz_49USMX_30_50_-40+85_18pF_ATF</text>
<text x="84.3" y="93.6">PC3</text>
<text x="108.8" y="91">PA10</text>
<text x="108.8" y="93.6">PA11</text>
<text x="24.2" y="101.2">20pF</text>
<text x="24.7" y="98.7">C13</text>
<text x="108.8" y="96.1">PA12</text>
<text x="108.8" y="98.7">PA13</text>
<text x="108.8" y="101.2">PA14</text>
<text x="189.2" y="98.7">R3</text>
<text x="189.2" y="101.2">1M</text>
<text x="15" y="106.3">GND</text>
<text x="84.3" y="103.7">PC7</text>
<text x="108.8" y="103.7">PA15</text>
<text x="190.5" y="107.5">C10</text>
<text x="39" y="113.9">D1</text>
<text x="47.6" y="113.9">R10</text>
<text x="84.3" y="111.4">PC10</text>
<text x="109.8" y="108.8">PB0</text>
<text x="109.8" y="111.4">PB1</text>
<text x="109.8" y="113.9">PB2</text>
<text x="156.2" y="113.9">J4</text>
<text x="190.5" y="110.1">100nF</text>
<text x="201.9" y="112.6">GND</text>
<text x="37.1" y="116.4">GREEN</text>
<text x="47.6" y="116.4">220</text>
<text x="109.8" y="116.4">PB3</text>
<text x="109.8" y="119">PB4</text>
<text x="156.2" y="116.4">Conn_01x14_Socket</text>
<text x="20" y="120.2">GND</text>
<text x="84.3" y="121.5">PC14</text>
<text x="84.3" y="124.1">PC15</text>
<text x="109.8" y="121.5">PB5</text>
<text x="109.8" y="124.1">PB6</text>
<text x="27.3" y="130.4">C15</text>
<text x="109.8" y="126.6">PB7</text>
<text x="109.8" y="129.1">PB8</text>
<text x="109.8" y="131.7">PB9</text>
<text x="189.2" y="131.7">C18</text>
<text x="201.9" y="131.7">C17</text>
<text x="222.8" y="129.1">R232</text>
<text x="228.2" y="127.5" transform="rotate(-90 228.2 127.5)">VCC</text>
<text x="230.7" y="126.2" transform="rotate(-90 230.7 126.2)">V3</text>
<text x="233" y="129.1">RXD</text>
<text x="233.3" y="126.6">TXD</text>
<text x="261.6" y="131.7">C16</text>
<text x="26.5" y="132.9">4.3pF</text>
<text x="108.6" y="134.2">PB10</text>
<text x="108.6" y="136.8">PB11</text>
<text x="189.2" y="134.2">10uF</text>
<text x="201.9" y="134.2">0.1uF</text>
<text x="222.8" y="134.2">UD+</text>
<text x="222.8" y="136.8">UD-</text>
<text x="233" y="136.8">~{DSR}</text>
<text x="233.3" y="134.2">~{CTS}</text>
<text x="261.6" y="134.2">0.1uF</text>
<text x="17.5" y="138">GND</text>
<text x="50.5" y="143.1">ABS25-32.768KHZ-6-T</text>
<text x="61" y="140.6">Y3</text>
<text x="108.6" y="139.3">PB12</text>
<text x="108.6" y="141.8">PB13</text>
<text x="136.5" y="140.6">Conn_02x12_Odd_Even</text>
<text x="146.1" y="138">J6</text>
<text x="233" y="141.8">~{DCD}</text>
<text x="234.9" y="139.3">~{RI}</text>
<text x="50" y="148.2">CRYSTAL_2</text>
<text x="69.4" y="148.2">NC_2</text>
<text x="108.6" y="144.4">PB14</text>
<text x="108.6" y="146.9">PB15</text>
<text x="222.8" y="144.4">~{OUT}/~{DTR}</text>
<text x="230.7" y="148.1" transform="rotate(-90 230.7 148.1)">GND</text>
<text x="233.3" y="144.4">~{DTR}</text>
<text x="233.3" y="146.9">~{RTS}</text>
<text x="26.5" y="153.3">4.3pF</text>
<text x="27.3" y="150.7">C14</text>
<text x="50" y="150.7">CRYSTAL_1</text>
<text x="69.4" y="150.7">NC_1</text>
<text x="99.9" y="150.6" transform="rotate(-90 99.9 150.6)">VSS</text>
<text x="102.5" y="150.6" transform="rotate(-90 102.5 150.6)">VSSA</text>
<text x="232.1" y="152">U2</text>
<text x="232.1" y="154.5">CH340C</text>
<text x="17.5" y="158.3">GND</text>
<text x="103.8" y="157.1">STM32F103RBTx</text>
<text x="104.1" y="159.6">U1</text>
<text x="118.1" y="166">GND</text>
<text x="227.8" y="164.7">GND</text>
<text x="25.4" y="168.5">H1</text>
<text x="25.4" y="171">MountingHole_Pad</text>
<text x="53.3" y="168.5">H2</text>
<text x="53.3" y="171">MountingHole_Pad</text>
<text x="110.6" y="172.3">J8</text>
<text x="20.8" y="178.7">GND</text>
<text x="48.8" y="178.7">GND</text>
<text x="100.9" y="174.9">Conn_02x05_Odd_Even</text>
<text x="25.4" y="183.7">H3</text>
<text x="53.3" y="183.7">H4</text>
<text x="25.4" y="186.3">MountingHole_Pad</text>
<text x="53.3" y="186.3">MountingHole_Pad</text>
<text x="131.3" y="191.4">GND</text>
<text x="20.8" y="193.9">GND</text>
<text x="48.8" y="193.9">GND</text>
<text x="86.9" y="196.4">GND</text>
</g>
<g font-size="1.8" fill="#a90000">
<text x="102.8" y="21.3">1</text>
<text x="102.8" y="23.9">2</text>
<text x="182.3" y="18.5" transform="rotate(-90 182.3 18.5)">3</text>
<text x="182.2" y="24.8">2</text>
<text x="151.1" y="37.8">1</text>
<text x="151.1" y="40.4">2</text>
<text x="151.1" y="53.1">1</text>
<text x="151.1" y="55.6">2</text>
<text x="205.8" y="56.9">A4</text>
<text x="81.8" y="64.5">7</text>
<text x="93.7" y="61.7" transform="rotate(-90 93.7 61.7)">1</text>
<text x="96.3" y="62.3" transform="rotate(-90 96.3 62.3)">19</text>
<text x="98.8" y="62.3" transform="rotate(-90 98.8 62.3)">32</text>
<text x="101.3" y="62.3" transform="rotate(-90 101.3 62.3)">48</text>
<text x="103.9" y="62.3" transform="rotate(-90 103.9 62.3)">64</text>
<text x="106.4" y="62.3" transform="rotate(-90 106.4 62.3)">13</text>
<text x="114.3" y="64.5">14</text>
<text x="205.7" y="64.5">B5</text>
<text x="205.8" y="62">A5</text>
<text x="81.2" y="69.6">60</text>
<text x="114.3" y="67.1">15</text>
<text x="114.3" y="69.6">16</text>
<text x="151.1" y="67.1">1</text>
<text x="151.1" y="69.6">2</text>
<text x="205.8" y="69.6">A7</text>
<text x="81.8" y="74.7">5</text>
<text x="114.3" y="72.1">17</text>
<text x="114.3" y="74.7">20</text>
<text x="114.3" y="77.2">21</text>
<text x="151.1" y="72.1">3</text>
<text x="151.1" y="74.7">4</text>
<text x="205.7" y="77.2">B6</text>
<text x="205.7" y="72.1">B7</text>
<text x="205.8" y="74.7">A6</text>
<text x="151.1" y="82.3">1</text>
<text x="114.3" y="84.8">41</text>
<text x="114.3" y="87.4">42</text>
<text x="114.3" y="89.9">43</text>
<text x="151.1" y="84.8">2</text>
<text x="151.1" y="87.4">3</text>
<text x="151.1" y="89.9">4</text>
<text x="205.7" y="87.4">B8</text>
<text x="205.8" y="84.8">A8</text>
<text x="114.3" y="92.5">44</text>
<text x="114.3" y="95">45</text>
<text x="186.4" y="94" transform="rotate(-90 186.4 94)">S1</text>
<text x="194.1" y="94" transform="rotate(-90 194.1 94)">A1</text>
<text x="36.1" y="97.5">1</text>
<text x="43.7" y="97.5">2</text>
<text x="81.2" y="97.5">25</text>
<text x="114.3" y="97.5">46</text>
<text x="114.3" y="100.1">49</text>
<text x="151.1" y="97.5">1</text>
<text x="151.1" y="100.1">2</text>
<text x="114.3" y="107.7">26</text>
<text x="151.1" y="102.6">3</text>
<text x="151.1" y="105.2">4</text>
<text x="151.1" y="107.7">5</text>
<text x="114.3" y="110.2">27</text>
<text x="114.3" y="112.8">28</text>
<text x="151.1" y="110.2">6</text>
<text x="151.1" y="112.8">7</text>
<text x="114.3" y="115.3">55</text>
<text x="114.3" y="117.9">56</text>
<text x="151.1" y="115.3">8</text>
<text x="151.1" y="117.9">9</text>
<text x="114.3" y="120.4">57</text>
<text x="114.3" y="122.9">58</text>
<text x="114.3" y="125.5">59</text>
<text x="150.5" y="120.4">10</text>
<text x="150.5" y="122.9">11</text>
<text x="150.5" y="125.5">12</text>
<text x="227.1" y="123.2" transform="rotate(-90 227.1 123.2)">16</text>
<text x="229.6" y="122.6" transform="rotate(-90 229.6 122.6)">4</text>
<text x="238.1" y="125.5">2</text>
<text x="114.3" y="128">61</text>
<text x="150.5" y="128">13</text>
<text x="150.5" y="130.6">14</text>
<text x="219.7" y="128">15</text>
<text x="238.1" y="128">3</text>
<text x="220.3" y="133.1">5</text>
<text x="220.3" y="135.6">6</text>
<text x="237.4" y="135.6">10</text>
<text x="238.1" y="133.1">9</text>
<text x="142.2" y="143.3">1</text>
<text x="151.1" y="143.3">2</text>
<text x="220.3" y="143.3">8</text>
<text x="237.4" y="138.2">11</text>
<text x="237.4" y="140.7">12</text>
<text x="237.4" y="143.3">13</text>
<text x="46.3" y="149.6">1</text>
<text x="46.3" y="147.1">4</text>
<text x="76.8" y="149.6">2</text>
<text x="76.8" y="147.1">3</text>
<text x="142.2" y="145.8">3</text>
<text x="142.2" y="148.3">5</text>
<text x="151.1" y="145.8">4</text>
<text x="151.1" y="148.3">6</text>
<text x="237.4" y="145.8">14</text>
<text x="98.8" y="153.7" transform="rotate(-90 98.8 153.7)">18</text>
<text x="101.3" y="153.7" transform="rotate(-90 101.3 153.7)">12</text>
<text x="141.6" y="156">11</text>
<text x="142.2" y="150.9">7</text>
<text x="142.2" y="153.4">9</text>
<text x="150.5" y="153.4">10</text>
<text x="150.5" y="156">12</text>
<text x="151.1" y="150.9">8</text>
<text x="229.6" y="150.6" transform="rotate(-90 229.6 150.6)">1</text>
<text x="141.6" y="158.5">13</text>
<text x="141.6" y="161">15</text>
<text x="150.5" y="158.5">14</text>
<text x="150.5" y="161">16</text>
<text x="141.6" y="163.6">17</text>
<text x="141.6" y="166.1">19</text>
<text x="150.5" y="163.6">18</text>
<text x="150.5" y="166.1">20</text>
<text x="141.6" y="168.7">21</text>
<text x="141.6" y="171.2">23</text>
<text x="150.5" y="168.7">22</text>
<text x="150.5" y="171.2">24</text>
<text x="106.6" y="177.5">1</text>
<text x="115.5" y="177.5">2</text>
<text x="106.6" y="180.1">3</text>
<text x="106.6" y="182.6">5</text>
<text x="106.6" y="185.2">7</text>
<text x="115.5" y="180.1">4</text>
<text x="115.5" y="182.6">6</text>
<text x="115.5" y="185.2">8</text>
<text x="106.6" y="187.7">9</text>
<text x="114.9" y="187.7">10</text>
</g>
<g font-size="1.8" fill="#989898">
<text x="43.1" y="79.6">R1</text>
<text x="43.7" y="82.1">0</text>
<text x="51.4" y="99.9">R11</text>
<text x="52.6" y="102.5">0</text>
<text x="53.9" y="131.7">R13</text>
<text x="55.2" y="134.2">0</text>
<text x="45" y="152">R12</text>
<text x="46.3" y="154.5">0</text>
</g>
<g font-size="1.4" fill="#a90000">
<text x="217.8" y="22.6">6</text>
<text x="243.2" y="22.6">4</text>
<text x="217.8" y="27.7">1</text>
<text x="243.2" y="27.7">3</text>
<text x="243.2" y="32.8">2</text>
<text x="243.2" y="35.3">7</text>
<text x="106.4" y="38.7" transform="rotate(-90 106.4 38.7)">1</text>
<text x="106.4" y="46.3" transform="rotate(-90 106.4 46.3)">2</text>
</g>
<g font-size="1.4" fill="#006464">
<text x="222" y="23.6">VIN</text>
<text x="236.3" y="23.6">VOUT</text>
<text x="222" y="28.7">EN</text>
<text x="238" y="28.7">PG</text>
<text x="236.9" y="33.8">GND</text>
<text x="234.4" y="36.3">GND__1</text>
</g>
</svg>
